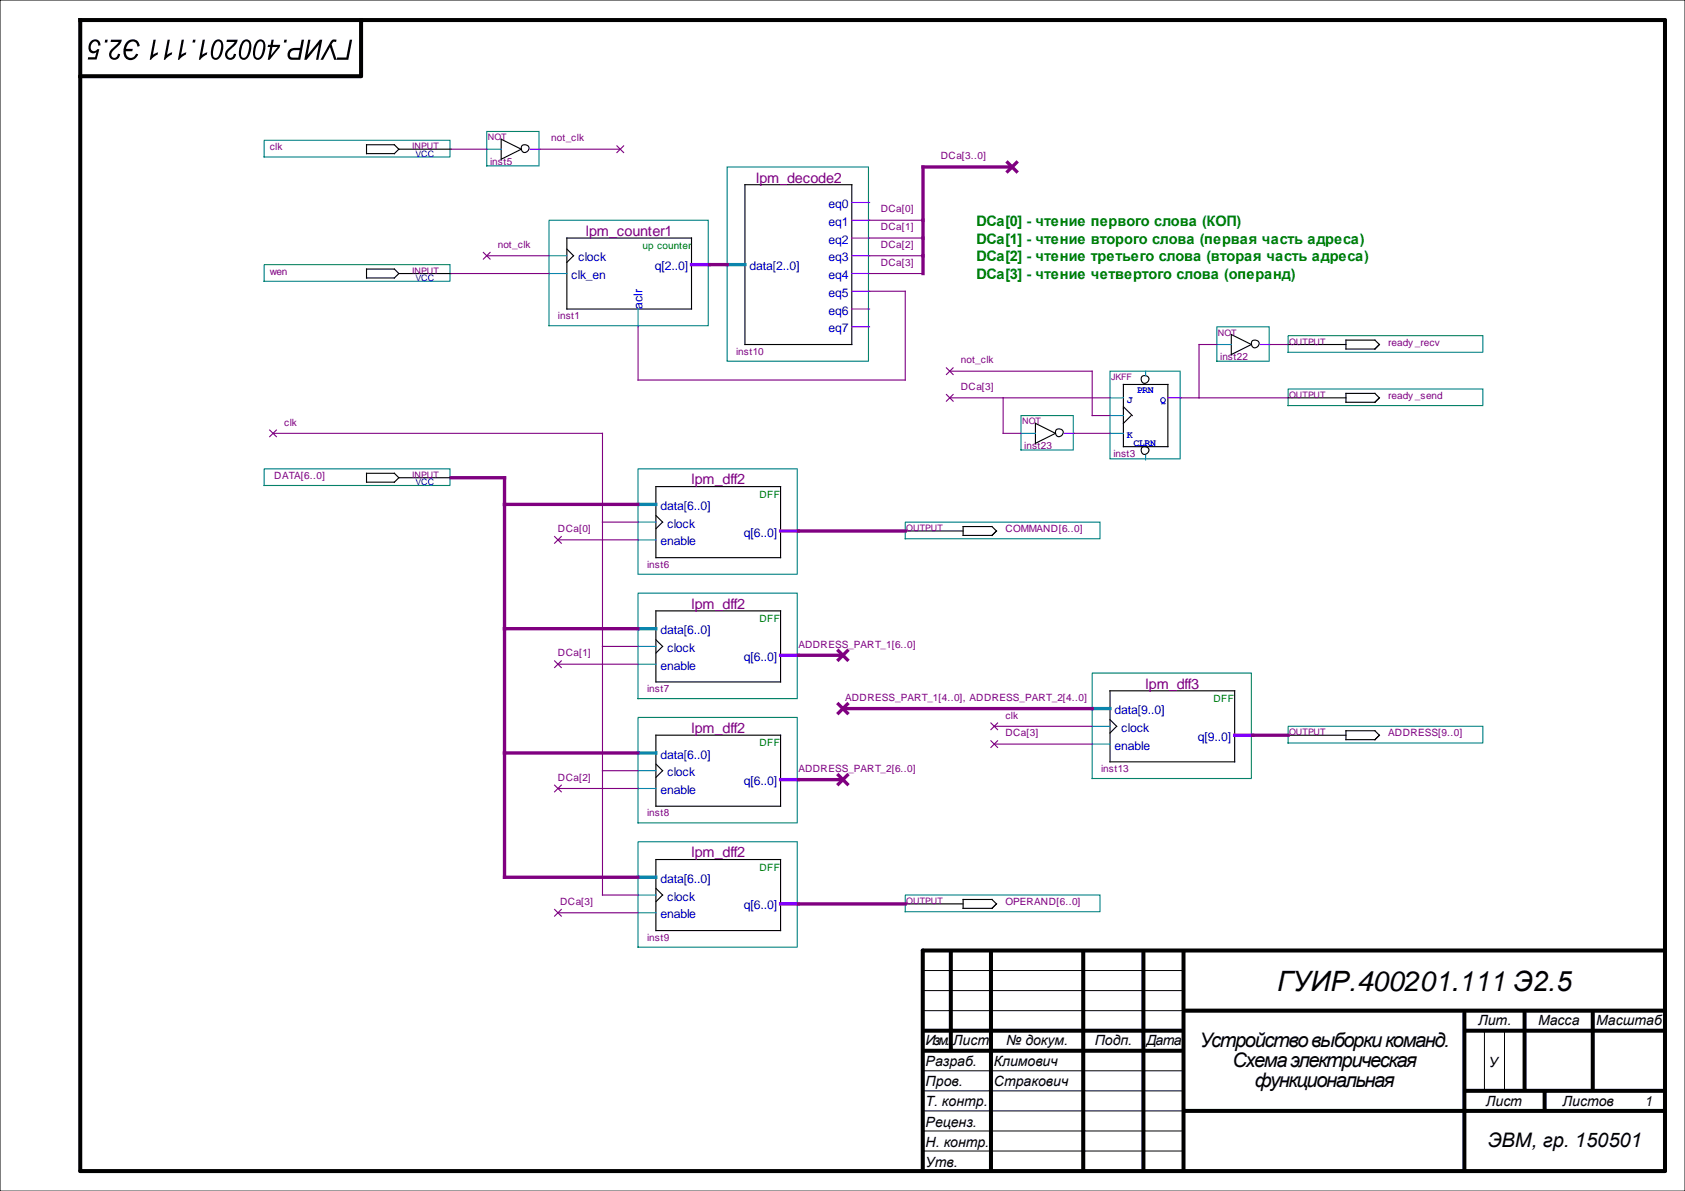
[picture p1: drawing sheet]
<svg xmlns="http://www.w3.org/2000/svg" width="420mm" height="297mm" viewBox="0 0 420 297" stroke-linecap="round" stroke-linejoin="round" font-family="sans-serif">
<path d="M0 0h420v297h-420zM230 242h65M230 247h65M230 252h65M370 257v15M375 257v15M230 267h65M230 272h65M230 277h65M230 282h65M230 287h65" fill="none" stroke="#000" stroke-width=".25"/>
<path d="M20 5h395v287h-395zM90 5v14h-70M415 237h-185v55" fill="none" stroke="#000" stroke-width="1"/>
<g fill="none" stroke="#000" stroke-width="1" stroke-linecap="butt">
<path d="M237 237v25M247 237v55M270 237v55M285 237v55M295 237v55M230 257h65M295 252h120M365 252v40M365 257h50M380 252v20M397 252v20M230 262h65"/>
<path d="M295 277h120M365 272h50M385 272v5"/>
</g>
<g fill="#000">
<path d="M48.1 9.9h.6l-.1 .7h-.6zM45.3 9.9h.6l-.8 3.8 1.3-.7-.1 .6-1 .7-.6 .6h-.4zM41.8 9.9h.5l-.7 3.8 1.3-.7-.1 .6-1.1 .7-.5 .6h-.4zM38.3 9.9h.5l-.7 3.8 1.3-.7-.1 .6-1.1 .7-.6 .6h-.3zM31.7 10.4a1.77 1.77 0 0 1 1.9-.5 1.77 1.77 0 0 1 1.2 1.6l-.6 .1a1.29 1.29 0 0 0-1.1-1.3 1.29 1.29 0 0 0-1.4 1.1l-.3 .8h1.7l-.1 .6h-1.6a1.31 1.31 0 0 0 .9 1.6 1.31 1.31 0 0 0 1.6-1l.5 .1a1.93 1.93 0 0 1-2.4 1.4 1.93 1.93 0 0 1-1.2-2.5l.2-.9zM27.7 9.9h2.7l-.5 1.1-1.2 1.1a1.53 1.53 0 0 0-.7 2.1 .86 .86 0 0 0 1 .1 .86 .86 0 0 0 .4-.9l.5 .1a1.4 1.4 0 0 1-1.9 1.3 1.4 1.4 0 0 1-.3-2.3l1.9-2h-2zM26.2 9.9h.7l-.2 .7h-.6zM22.7 10.2a1.35 1.35 0 0 1 1.6-.3 1.35 1.35 0 0 1 .7 1.4l-.5 .1a.87 .87 0 0 0-.7-1.1 .87 .87 0 0 0-1 .8 .96 .96 0 0 0-.1 1.3 .96 .96 0 0 0 1.3 .1l.3-.3 .5 .1-.7 2.5h-2.2l.1-.5h1.7l.3-1.3a1.3 1.3 0 0 1-1.6 0 1.3 1.3 0 0 1-.3-1.7z"/>
<path d="M67.7 9.9h.5l-.2 1.3h1.8l-.1 .6-2.5 3.1h-.5l.6-3.2h-.6l.1-.5h.6zM67.9 11.7l-.4 2.1 1.7-2.1zM64.1 10.2a1.29 1.29 0 0 1 1.6-.2 1.29 1.29 0 0 1 .5 1.5 3.1 3.1 0 0 1-1.9 3.4 1.51 1.51 0 0 1-1.2-2l.3-1.7zM64.3 10.6a3.9 3.9 0 0 0-.4 3.7 1.01 1.01 0 0 0 1.4-1l.2-.7a2.13 2.13 0 0 0-.3-2.3h-.5zM60.6 10.2a1.29 1.29 0 0 1 1.5-.2 1.29 1.29 0 0 1 .6 1.5 3.1 3.1 0 0 1-2 3.4 1.51 1.51 0 0 1-1.2-2l.4-1.7zM60.8 10.6a3.9 3.9 0 0 0-.4 3.7 1.01 1.01 0 0 0 1.4-1l.2-.7a2.13 2.13 0 0 0-.4-2.3h-.4zM56.6 9.9h2.7a6.2 6.2 0 0 1-2.4 3 .87 .87 0 0 0 .2 1.5 .87 .87 0 0 0 1.2-1l.5 .1a1.41 1.41 0 0 1-2 1.3 1.41 1.41 0 0 1-.2-2.3l1.9-2h-2zM53.6 10.2a1.29 1.29 0 0 1 1.6-.2 1.29 1.29 0 0 1 .5 1.5 3.1 3.1 0 0 1-1.9 3.4 1.51 1.51 0 0 1-1.2-2l.3-1.7zM53.8 10.6a3.9 3.9 0 0 0-.4 3.7 1.01 1.01 0 0 0 1.4-1l.2-.7a2.13 2.13 0 0 0-.3-2.3h-.5zM50.5 9.9h.6l-.7 3.8 1.3-.7-.1 .6-1.1 .7-.6 .6h-.3z"/>
<path d="M87.2 9.9h.6l-1 5h-2.9l.1-.6h2.3zM82.7 10l.5-.2 .7 .1-.1 .6h-.7l-.5 .6 1.3 3.8h-.6l-1.1-3.2-1.7 3.2h-.6zM76.8 9.9h.6l-.7 3.8 3-3.8h.6l-.9 5h-.6l.7-3.8-3.1 3.8h-.5zM72.2 12.4l.9-.4 1.7-.1 .4-2h.6l-1 5h-1.8a1.4 1.4 0 0 1-1.3-1 1.4 1.4 0 0 1 .5-1.5zM72.5 12.9a.83 .83 0 0 0-.2 1 .83 .83 0 0 0 .9 .5h1.1l.4-1.9-1.6 .1zM70.9 9.9h.6l-.1 .7h-.7z"/>
</g>
<path d="M65.8 116.9h46.4v4.2h-46.4z" fill-rule="evenodd" fill="#fff" stroke="#008080" stroke-width=".28" stroke-dasharray=".3 .3"/>
<path d="M91.4 118h6.9l1.1 1.1-1.1 1.1h-6.9zM99.4 119.1h13" fill="none" stroke="#000" stroke-width=".28"/>
<path d="M65.8 35h46.4v4.1h-46.4z" fill-rule="evenodd" fill="#fff" stroke="#008080" stroke-width=".28" stroke-dasharray=".3 .3"/>
<path d="M91.4 36.1h6.9l1.1 1.1-1.1 1.1h-6.9zM99.4 37.2h13" fill="none" stroke="#000" stroke-width=".28"/>
<path d="M65.8 66h46.4v4.1h-46.4z" fill-rule="evenodd" fill="#fff" stroke="#008080" stroke-width=".28" stroke-dasharray=".3 .3"/>
<path d="M91.4 67.1h6.9l1.1 1.1-1.1 1.1h-6.9zM99.4 68.2h13" fill="none" stroke="#000" stroke-width=".28"/>
<path d="M225.6 130.2h48.6v4.1h-48.6z" fill-rule="evenodd" fill="#fff" stroke="#008080" stroke-width=".28" stroke-dasharray=".3 .3"/>
<path d="M225.6 132.4h14.5M240.1 131.3h7.2l1.1 1.1-1.1 1.1h-7.2z" fill="none" stroke="#000" stroke-width=".28"/>
<path d="M225.6 223.2h48.6v4.1h-48.6z" fill-rule="evenodd" fill="#fff" stroke="#008080" stroke-width=".28" stroke-dasharray=".3 .3"/>
<path d="M225.6 225.4h14.5M240.1 224.3h7.2l1.1 1.1-1.1 1.1h-7.2z" fill="none" stroke="#000" stroke-width=".28"/>
<path d="M321.1 181.1h48.5v4.2h-48.5z" fill-rule="evenodd" fill="#fff" stroke="#008080" stroke-width=".28" stroke-dasharray=".3 .3"/>
<path d="M321.1 183.3h14.4M335.5 182.2h7.2l1.1 1.1-1.1 1.1h-7.2z" fill="none" stroke="#000" stroke-width=".28"/>
<path d="M321.1 97h48.5v4.1h-48.5z" fill-rule="evenodd" fill="#fff" stroke="#008080" stroke-width=".28" stroke-dasharray=".3 .3"/>
<path d="M321.1 99.2h14.4M335.5 98.1h7.2l1.1 1.1-1.1 1.1h-7.2z" fill="none" stroke="#000" stroke-width=".28"/>
<path d="M321.1 83.7h48.5v4.2h-48.5z" fill-rule="evenodd" fill="#fff" stroke="#008080" stroke-width=".28" stroke-dasharray=".3 .3"/>
<path d="M321.1 85.9h14.4M335.5 84.8h7.2l1.1 1.1-1.1 1.1h-7.2z" fill="none" stroke="#000" stroke-width=".28"/>
<path d="M276.7 92.6h17.4v21.8h-17.4z" fill-rule="evenodd" fill="#fff" stroke="#008080" stroke-width=".28" stroke-dasharray=".3 .3"/>
<g fill="none" stroke="#000" stroke-width=".28">
<path d="M280 95.9h11.1v15.5h-11.1zM280 101.4l2.2 2.2M281.9 103.6l-1.9 2"/>
<circle cx="285.4" cy="94.6" r=".96"/>
<circle cx="285.4" cy="112.3" r=".96"/>
</g>
<path d="M276.7 99.2h3.3M285.6 92.6v1.1M276.7 103.6h3.3M276.7 108.1h3.3M285.6 113.6v1.1" fill="none" stroke="#0080ff" stroke-width=".28"/>
<path d="M291.1 99.2h3.3" fill="none" stroke="#8000ff" stroke-width=".28"/>
<path d="M272.2 167.8h39.7v26.3h-39.7z" fill-rule="evenodd" fill="#fff" stroke="#008080" stroke-width=".28" stroke-dasharray=".3 .3"/>
<path d="M276.7 172.2h31v17.8h-31zM276.7 179.4l1.6 1.7-1.6 1.7" fill="none" stroke="#000" stroke-width=".28"/>
<path d="M272.2 176.7h4.5" fill="none" stroke="#0080ff" stroke-width=".83"/>
<path d="M272.2 181.1h4.5M272.2 185.5h4.5" fill="none" stroke="#0080ff" stroke-width=".28"/>
<path d="M307.7 183.3h4.5" fill="none" stroke="#8000ff" stroke-width=".83"/>
<path d="M254.5 103.6h13v8.6h-13z" fill-rule="evenodd" fill="#fff" stroke="#008080" stroke-width=".28" stroke-dasharray=".3 .3"/>
<g fill="none" stroke="#000" stroke-width=".28">
<path d="M258.1 105.6l5 2.5-5 2.4z"/>
<circle cx="264" cy="107.9" r=".96"/>
</g>
<path d="M254.5 108.1h3.6" fill="none" stroke="#0080ff" stroke-width=".28"/>
<path d="M265.3 108.1h2.5" fill="none" stroke="#8000ff" stroke-width=".28"/>
<path d="M159 116.9h39.7v26.3h-39.7z" fill-rule="evenodd" fill="#fff" stroke="#008080" stroke-width=".28" stroke-dasharray=".3 .3"/>
<path d="M163.5 121.3h31.1v17.7h-31.1zM163.5 128.5l1.7 1.7-1.7 1.6" fill="none" stroke="#000" stroke-width=".28"/>
<path d="M159.1 125.8h4.4" fill="none" stroke="#0080ff" stroke-width=".83"/>
<path d="M159.1 130.2h4.4M159.1 134.6h4.4" fill="none" stroke="#0080ff" stroke-width=".28"/>
<path d="M194.6 132.4h4.4" fill="none" stroke="#8000ff" stroke-width=".83"/>
<path d="M159 147.9h39.7v26.3h-39.7z" fill-rule="evenodd" fill="#fff" stroke="#008080" stroke-width=".28" stroke-dasharray=".3 .3"/>
<path d="M163.5 152.3h31.1v17.7h-31.1zM163.5 159.5l1.7 1.7-1.7 1.6" fill="none" stroke="#000" stroke-width=".28"/>
<path d="M159.1 156.8h4.4" fill="none" stroke="#0080ff" stroke-width=".83"/>
<path d="M159.1 161.2h4.4M159.1 165.6h4.4" fill="none" stroke="#0080ff" stroke-width=".28"/>
<path d="M194.6 163.4h4.4" fill="none" stroke="#8000ff" stroke-width=".83"/>
<path d="M159 178.9h39.7v26.3h-39.7z" fill-rule="evenodd" fill="#fff" stroke="#008080" stroke-width=".28" stroke-dasharray=".3 .3"/>
<path d="M163.5 183.3h31.1v17.7h-31.1zM163.5 190.5l1.7 1.7-1.7 1.6" fill="none" stroke="#000" stroke-width=".28"/>
<path d="M159.1 187.7h4.4" fill="none" stroke="#0080ff" stroke-width=".83"/>
<path d="M159.1 192.2h4.4M159.1 196.6h4.4" fill="none" stroke="#0080ff" stroke-width=".28"/>
<path d="M194.6 194.4h4.4" fill="none" stroke="#8000ff" stroke-width=".83"/>
<path d="M159 209.9h39.7v26.3h-39.7z" fill-rule="evenodd" fill="#fff" stroke="#008080" stroke-width=".28" stroke-dasharray=".3 .3"/>
<path d="M163.5 214.3h31.1v17.7h-31.1zM163.5 221.5l1.7 1.7-1.7 1.6" fill="none" stroke="#000" stroke-width=".28"/>
<path d="M159.1 218.7h4.4" fill="none" stroke="#0080ff" stroke-width=".83"/>
<path d="M159.1 223.2h4.4M159.1 227.6h4.4" fill="none" stroke="#0080ff" stroke-width=".28"/>
<path d="M194.6 225.4h4.4" fill="none" stroke="#8000ff" stroke-width=".83"/>
<path d="M303.3 81.5h13v8.6h-13z" fill-rule="evenodd" fill="#fff" stroke="#008080" stroke-width=".28" stroke-dasharray=".3 .3"/>
<g fill="none" stroke="#000" stroke-width=".28">
<path d="M306.9 83.4l5 2.5-5 2.5z"/>
<circle cx="312.9" cy="85.7" r=".96"/>
</g>
<path d="M303.3 85.9h3.6" fill="none" stroke="#0080ff" stroke-width=".28"/>
<path d="M314.1 85.9h2.5" fill="none" stroke="#8000ff" stroke-width=".28"/>
<path d="M181.2 41.6h35.3v48.5h-35.3z" fill-rule="evenodd" fill="#fff" stroke="#008080" stroke-width=".28" stroke-dasharray=".3 .3"/>
<path d="M185.7 46.1h26.6v39.8h-26.6z" fill="none" stroke="#000" stroke-width=".28"/>
<path d="M181.2 66h4.5" fill="none" stroke="#0080ff" stroke-width=".83"/>
<path d="M212.3 50.5h4.4M212.3 54.9h4.4M212.3 59.4h4.4M212.3 63.8h4.4M212.3 68.2h4.4M212.3 72.6h4.4M212.3 77h4.4M212.3 81.5h4.4" fill="none" stroke="#8000ff" stroke-width=".28"/>
<path d="M136.9 54.9h39.6v26.3h-39.6z" fill-rule="evenodd" fill="#fff" stroke="#008080" stroke-width=".28" stroke-dasharray=".3 .3"/>
<path d="M141.3 59.4h31.1v17.6h-31.1zM141.3 62.1l1.6 1.7-1.6 1.6" fill="none" stroke="#000" stroke-width=".28"/>
<path d="M136.9 63.8h4.4M136.9 68.2h4.4M159 77v4.5" fill="none" stroke="#0080ff" stroke-width=".28"/>
<path d="M172.4 66h4.4" fill="none" stroke="#8000ff" stroke-width=".83"/>
<path d="M121.3 32.8h13.1v8.6h-13.1z" fill-rule="evenodd" fill="#fff" stroke="#008080" stroke-width=".28" stroke-dasharray=".3 .3"/>
<g fill="none" stroke="#000" stroke-width=".28">
<path d="M124.9 34.7l5 2.5-5 2.5z"/>
<circle cx="130.9" cy="37" r=".96"/>
</g>
<path d="M121.3 37.2h3.6" fill="none" stroke="#0080ff" stroke-width=".28"/>
<path d="M132.1 37.2h2.5" fill="none" stroke="#8000ff" stroke-width=".28"/>
<g fill="none" stroke="#800080" stroke-width=".83">
<path d="M251.2 40.5l2.2 2.2M252.3 41.6h-22.2v26.6M253.4 40.5l-2.2 2.2M176.8 66h4.4M112.4 119.1h13.4v99.6h33.2M125.8 125.8h33.2M199 132.4h26.6M125.8 156.8h33.2M199 163.4h11.1M209 162.3l2.2 2.2M209 175.6l2.2 2.2M210.1 176.7h62.1"/>
<path d="M211.2 162.3l-2.2 2.2M211.2 175.6l-2.2 2.2M125.8 187.7h33.2M199 194.4h11.1M209 193.3l2.2 2.2M211.2 193.3l-2.2 2.2M312.2 183.3h8.9M199 225.4h26.6"/>
</g>
<g fill="none" stroke="#800080" stroke-width=".28">
<path d="M112.4 37.2h8.9M134.6 37.2h20M153.8 36.4l1.6 1.6M155.4 36.4l-1.6 1.6M216.7 54.9h13.4M216.7 59.4h13.4M112.4 68.2h24.5M120.5 62.9l1.7 1.7M121.3 63.8h15.6M122.2 62.9l-1.7 1.7M216.7 63.8h13.4M216.7 68.2h13.4"/>
<path d="M216.7 72.6h8.9v22.2h-66.6v-13.3M235.9 91.7l1.7 1.7M235.9 98.4l1.7 1.6M236.7 92.6h35.5v11h4.5M236.7 99.2h40M237.6 91.7l-1.7 1.7M237.6 98.4l-1.7 1.6M250 99.2v8.9h4.5M294.4 99.2h26.7M303.3 85.9h-4.4v13.3M316.6 85.9h4.5M67.2 107.2l1.7 1.7"/>
<path d="M68 108.1h82.2v115.1h8.8M68.9 107.2l-1.7 1.7M267.8 108.1h8.9M138.2 133.8l1.7 1.7M139.1 134.6h19.9M139.9 133.8l-1.7 1.7M150.2 130.2h8.8M138.2 164.8l1.7 1.6M139.1 165.6h19.9M139.9 164.8l-1.7 1.6M150.2 161.2h8.8M138.2 195.8l1.7 1.6"/>
<path d="M139.1 196.6h19.9M139.9 195.8l-1.7 1.6M150.2 192.2h8.8M247 180.3l1.6 1.6M247 184.7l1.6 1.7M247.8 181.1h24.4M247.8 185.5h24.4M248.6 180.3l-1.6 1.6M248.6 184.7l-1.6 1.7M138.2 226.8l1.7 1.6M139.1 227.6h19.9M139.9 226.8l-1.7 1.6"/>
</g>
<text font-size="7" x="318.3" y="247">ГУИР.400201.111 Э2.5</text>
<g font-size="5">
<text x="299.1" y="261.1">Устройство выборки команд.</text>
<text x="307.2" y="266.1">Схема электрическая</text>
<text x="312.8" y="271.1">функциональная</text>
<text x="370.8" y="286">ЭВМ, гр. 150501</text>
</g>
<g font-size="3.6" fill="#800080">
<text x="188.4" y="45.5">lpm_decode2</text>
<text x="146" y="58.8">lpm_counter1</text>
<text x="172.4" y="120.8">lpm_dff2</text>
<text x="172.4" y="151.8">lpm_dff2</text>
<text x="285.6" y="171.7">lpm_dff3</text>
<text x="172.4" y="182.8">lpm_dff2</text>
<text x="172.4" y="213.8">lpm_dff2</text>
</g>
<g font-size="3.6" fill="#008000">
<text x="243.4" y="56.3">DCa[0] - чтение первого слова (КОП)</text>
<text x="243.4" y="60.7">DCa[1] - чтение второго слова (первая часть адреса)</text>
<text x="243.4" y="65.2">DCa[2] - чтение третьего слова (вторая часть адреса)</text>
<text x="243.4" y="69.6">DCa[3] - чтение четвертого слова (операнд)</text>
</g>
<g font-size="3.5">
<text x="368.4" y="255.6">Лит.</text>
<text x="383.4" y="255.6">Масса</text>
<text x="397.9" y="255.6">Масштаб</text>
<text x="230.7" y="260.6">Изм.</text>
<text x="237.5" y="260.6">Лист</text>
<text x="250.8" y="260.6">№ докум.</text>
<text x="272.9" y="260.6">Подп.</text>
<text x="285.7" y="260.6">Дата</text>
<text x="230.7" y="265.9">Разраб.</text>
<text x="247.7" y="265.9">Климович</text>
<text x="371.1" y="265.9">У</text>
<text x="230.7" y="270.9">Пров.</text>
<text x="230.7" y="275.9">Т. контр.</text>
<text x="247.7" y="270.9">Стракович</text>
<text x="370.3" y="275.8">Лист</text>
<text x="389.5" y="275.8">Листов</text>
<text x="409.9" y="275.8">1</text>
<text x="230.7" y="280.9">Реценз.</text>
<text x="230.7" y="285.9">Н. контр.</text>
<text x="230.7" y="290.9">Утв.</text>
</g>
<g font-size="3.1" fill="#00f">
<text x="164.6" y="220.1">data[6..0]</text>
<text x="166.3" y="224.6">clock</text>
<text x="185.4" y="226.8">q[6..0]</text>
<text x="164.6" y="229">enable</text>
</g>
<g font-size="3" fill="#00f">
<text x="206.5" y="51.9">eq0</text>
<text x="206.5" y="56.3">eq1</text>
<text x="144.1" y="65.2">clock</text>
<text x="206.5" y="60.7">eq2</text>
<text x="206.5" y="65.2">eq3</text>
<text x="142.4" y="69.6">clk_en</text>
<text x="163.2" y="67.4">q[2..0]</text>
<text x="186.8" y="67.4">data[2..0]</text>
<text x="206.5" y="69.6">eq4</text>
<text x="160.2" y="77" transform="rotate(-90 160.2 77)">aclr</text>
<text x="206.5" y="74">eq5</text>
<text x="206.5" y="78.4">eq6</text>
<text x="206.5" y="82.9">eq7</text>
<text x="164.6" y="127.1">data[6..0]</text>
<text x="166.3" y="131.6">clock</text>
<text x="164.6" y="136">enable</text>
<text x="185.4" y="133.8">q[6..0]</text>
<text x="164.6" y="158.1">data[6..0]</text>
<text x="164.6" y="167">enable</text>
<text x="166.3" y="162.6">clock</text>
<text x="185.4" y="164.8">q[6..0]</text>
<text x="277.8" y="178.1">data[9..0]</text>
<text x="279.4" y="182.5">clock</text>
<text x="298.6" y="184.7">q[9..0]</text>
<text x="164.6" y="189.1">data[6..0]</text>
<text x="277.8" y="186.9">enable</text>
<text x="164.6" y="198">enable</text>
<text x="166.3" y="193.6">clock</text>
<text x="185.4" y="195.8">q[6..0]</text>
</g>
<g font-size="2.5" fill="#800080">
<text x="137.4" y="35.3">not_clk</text>
<text x="67.2" y="37.5">clk</text>
<text x="122.2" y="41.1">inst5</text>
<text x="234.5" y="39.7">DCa[3..0]</text>
<text x="219.5" y="53">DCa[0]</text>
<text x="219.5" y="57.4">DCa[1]</text>
<text x="124.1" y="61.8">not_clk</text>
<text x="219.5" y="61.8">DCa[2]</text>
<text x="67.2" y="68.5">wen</text>
<text x="219.5" y="66.3">DCa[3]</text>
<text x="139.1" y="79.5">inst1</text>
<text x="183.5" y="88.4">inst10</text>
<text x="304.1" y="89.8">inst22</text>
<text x="346" y="86.2">ready_recv</text>
<text x="239.5" y="90.6">not_clk</text>
<text x="239.5" y="97.3">DCa[3]</text>
<text x="346" y="99.5">ready_send</text>
<text x="70.8" y="106.1">clk</text>
<text x="255.3" y="111.9">inst23</text>
<text x="277.5" y="113.9">inst3</text>
<text x="68.3" y="119.4">DATA[6..0]</text>
<text x="139.1" y="132.7">DCa[0]</text>
<text x="250.6" y="132.7">COMMAND[6..0]</text>
<text x="161.3" y="141.5">inst6</text>
<text x="199" y="161.5">ADDRESS_PART_1[6..0]</text>
<text x="139.1" y="163.7">DCa[1]</text>
<text x="161.3" y="172.5">inst7</text>
<text x="210.7" y="174.7">ADDRESS_PART_1[4..0], ADDRESS_PART_2[4..0]</text>
<text x="250.6" y="179.2">clk</text>
<text x="250.6" y="183.6">DCa[3]</text>
<text x="346" y="183.6">ADDRESS[9..0]</text>
<text x="139.1" y="194.7">DCa[2]</text>
<text x="199" y="192.4">ADDRESS_PART_2[6..0]</text>
<text x="274.4" y="192.4">inst13</text>
<text x="161.3" y="203.5">inst8</text>
<text x="139.6" y="225.7">DCa[3]</text>
<text x="250.6" y="225.7">OPERAND[6..0]</text>
<text x="161.3" y="234.5">inst9</text>
</g>
<g font-size="2.5" fill="#008000">
<text x="160.2" y="62.1">up counter</text>
<text x="189.3" y="124.1">DFF</text>
<text x="189.3" y="155.1">DFF</text>
<text x="302.5" y="175">DFF</text>
<text x="189.3" y="186.1">DFF</text>
<text x="189.3" y="217.1">DFF</text>
</g>
<g font-size="2.5" fill="#00f">
<text x="280.8" y="100.6">J</text>
<text x="283.3" y="98.1">PRN</text>
<text x="289.2" y="100.6">Q</text>
<text x="280.8" y="109.2">K</text>
<text x="282.5" y="111.1">CLRN</text>
</g>
<g font-size="2.2" fill="#800080">
<text x="121.6" y="35">NOT</text>
<text x="102.7" y="37.2">INPUT</text>
<text x="102.7" y="68.2">INPUT</text>
<text x="303.6" y="83.7">NOT</text>
<text x="321.3" y="85.9">OUTPUT</text>
<text x="276.9" y="94.8">JKFF</text>
<text x="321.3" y="99.2">OUTPUT</text>
<text x="254.8" y="105.8">NOT</text>
<text x="102.7" y="119.1">INPUT</text>
<text x="225.9" y="132.4">OUTPUT</text>
<text x="321.3" y="183.3">OUTPUT</text>
<text x="225.9" y="225.4">OUTPUT</text>
</g>
<g font-size="2.2" fill="#00f">
<text x="103.6" y="39.1">VCC</text>
<text x="103.6" y="70.1">VCC</text>
<text x="103.6" y="121.1">VCC</text>
</g>
</svg>
